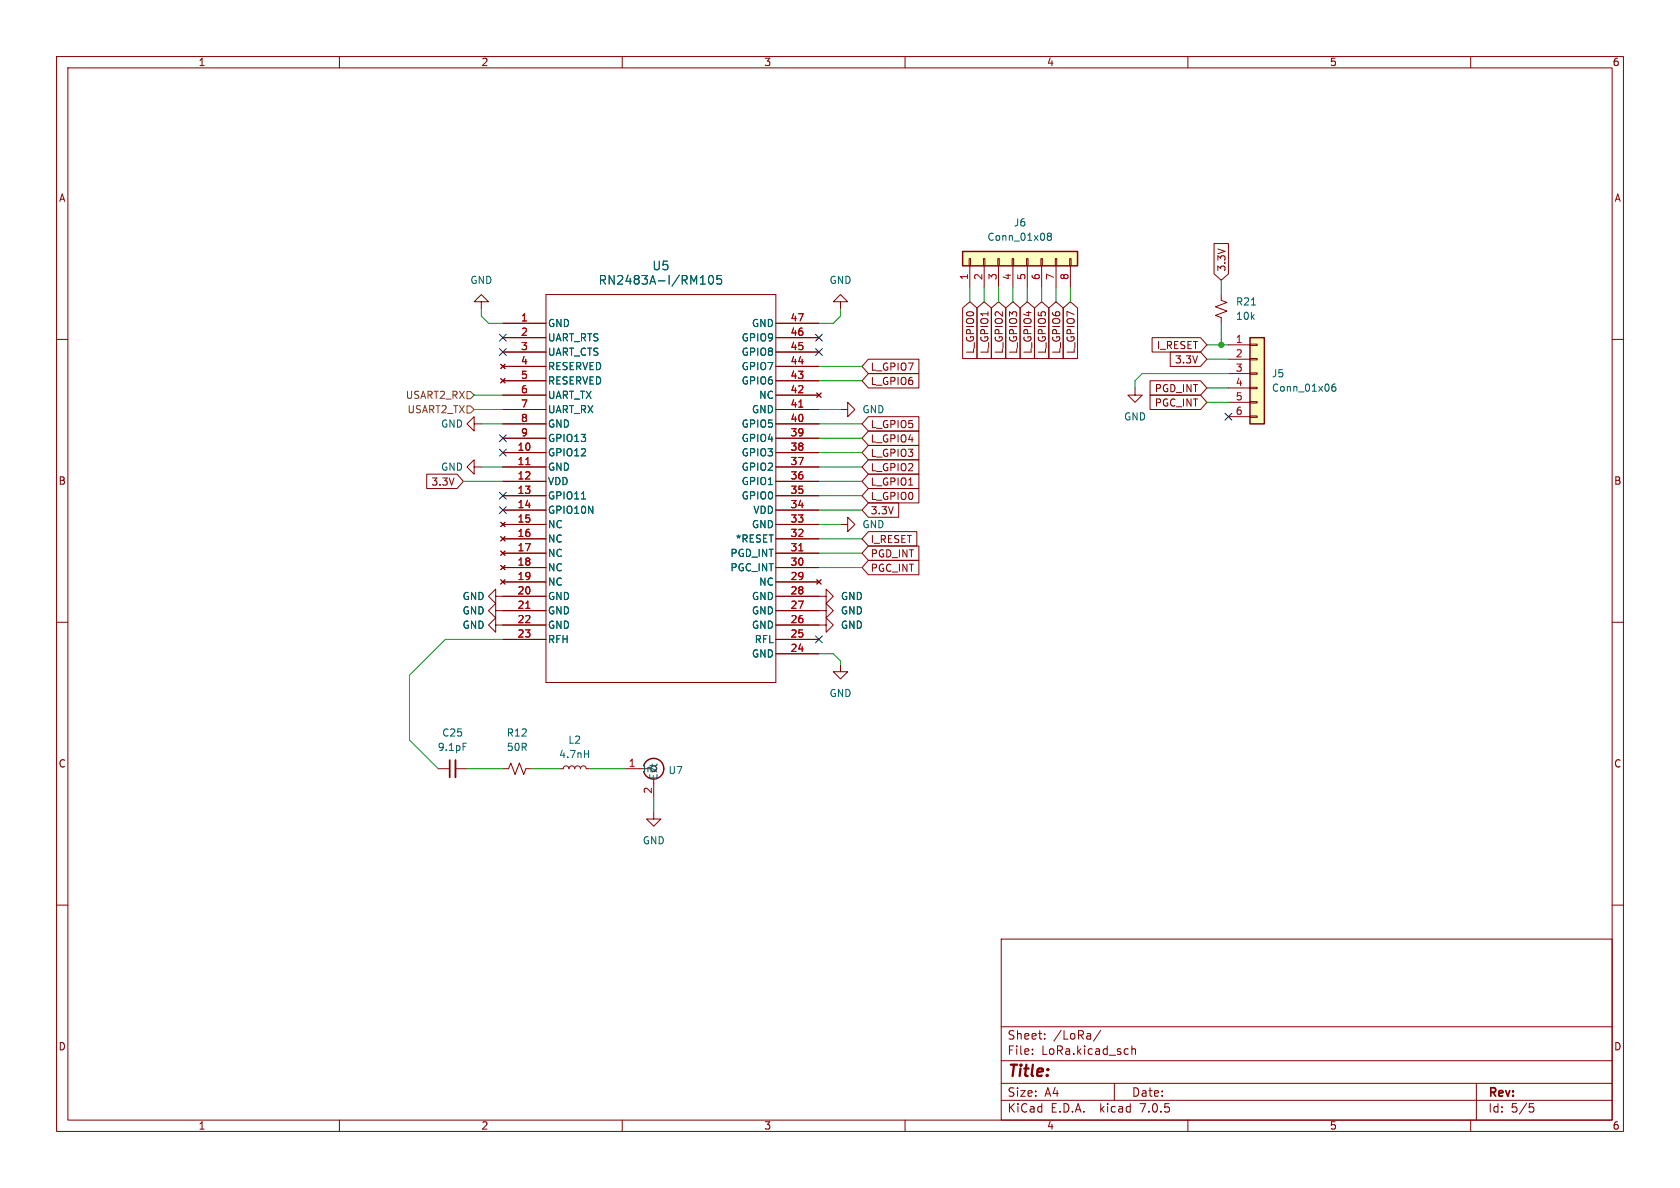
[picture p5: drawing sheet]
<svg xmlns="http://www.w3.org/2000/svg" width="297mm" height="210mm" viewBox="0 0 297 210" stroke-linecap="round" stroke-linejoin="round" font-family="sans-serif">
<g fill="none" stroke="#840000" stroke-width=".18">
<path d="M10 10h277v190h-277zM12 12h273v186h-273zM60 10v2M110 10v2M160 10v2M210 10v2M260 10v2M10 60h2M85.1 53.3h1.3l-1.3-1.2-1.3 1.2h1.3v1.3M88.9 57.2h7.6M88.9 59.7h7.6M96.5 52.1h40.7v68.6h-40.7z"/>
<path d="M137.2 57.2h7.6M137.2 59.7h7.6M148.6 53.3h1.3l-1.3-1.2-1.3 1.2h1.3v1.3M170.2 54.5l1.2-1.2 1.3 1.2v8.9h-2.5zM171.3 45.7h.3v1.3h-.3zM171.4 47v3.8M172.7 54.5l1.3-1.2 1.3 1.2v8.9h-2.6zM173.9 45.7h.2v1.3h-.2zM174 47v3.8M175.3 54.5l1.2-1.2 1.3 1.2v8.9h-2.5zM176.4 45.7h.3v1.3h-.3zM176.5 47v3.8"/>
<path d="M177.8 54.5l1.3-1.2 1.2 1.2v8.9h-2.5zM178.9 45.7h.3v1.3h-.3zM179.1 47v3.8M180.3 54.5l1.3-1.2 1.3 1.2v8.9h-2.6zM181.5 45.7h.2v1.3h-.2zM181.6 47v3.8M182.9 54.5l1.2-1.2 1.3 1.2v8.9h-2.5zM184 45.7h.3v1.3h-.3zM184.1 47v3.8M185.4 54.5l1.3-1.2 1.3 1.2v8.9h-2.6zM186.6 45.7h.2v1.3h-.2zM186.7 47v3.8"/>
<path d="M188 54.5l1.2-1.2 1.3 1.2v8.9h-2.5zM189.1 45.7h.3v1.3h-.3zM189.2 47v3.8M203.7 59.7h8.5l1.2 1.3-1.2 1.2h-8.5zM214.6 43.1h2.6v5.3l-1.3 1.1-1.3-1.1zM215.9 52.1v1l1 .4-2 .7 2 .8-2 .8 1 .3v1.1M285 60h2M83.8 74.9v-1.2l-1.3 1.2 1.3 1.3v-1.3h1.3M88.5 64.4l.8 .8M88.5 66.9l.8 .8M88.9 62.2h7.6M88.9 77.5h7.6"/>
<path d="M88.9 64.8h7.6M88.9 74.9h7.6M88.9 72.4h7.6M88.9 69.9h7.6M88.9 67.3h7.6M89.3 64.4l-.8 .8M89.3 66.9l-.8 .8M137.2 62.2h7.6M137.2 77.5h7.6M137.2 64.8h7.6M137.2 74.9h7.6M137.2 72.4h7.6"/>
<path d="M137.2 69.9h7.6M137.2 67.3h7.6M144.4 69.5l.8 .7M145.2 69.5l-.8 .7M148.6 72.4h1.3v-1.3l1.2 1.3-1.2 1.3v-1.3M153.5 63.5h8.9v2.5h-8.9l-1.1-1.2zM153.5 66h8.9v2.6h-8.9l-1.1-1.3zM153.5 76.2h8.9v2.5h-8.9l-1.1-1.2zM153.5 73.7h8.9v2.5h-8.9l-1.1-1.3zM153.5 78.7h8.9v2.6h-8.9l-1.1-1.3zM200.7 68.6v1.3h1.2l-1.2 1.2-1.3-1.2h1.3M203.3 69.8h8.9l1.2 1.3-1.2 1.3h-8.9z"/>
<path d="M203.3 67.3h8.9l1.2 1.3-1.2 1.3h-8.9zM206.9 62.2h5.3l1.2 1.3-1.2 1.3h-5.3zM217.2 61h3.8M217.2 63.5h3.8M217.2 66h3.8M217.2 68.6h3.8M217.2 71.1h3.8M217.2 73.7h3.8M221 73.5h1.2v.3h-1.2zM221 71h1.2v.2h-1.2zM221 68.5h1.2v.2h-1.2zM221 65.9h1.2v.3h-1.2z"/>
<path d="M221 63.4h1.2v.2h-1.2zM221 60.8h1.2v.3h-1.2zM75.4 83.8h5.4l1.1 1.3-1.1 1.3h-5.4zM83.8 82.6v-1.3l-1.3 1.3 1.3 1.2v-1.2h1.3M88.5 92.3l.8 .8M88.5 94.9l.8 .7M88.5 97.4l.8 .8M88.5 99.9l.8 .8M88.9 80h7.6M88.9 82.6h7.6M88.9 85.1h7.6M88.9 87.6h7.6"/>
<path d="M88.9 90.2h7.6M88.9 92.7h7.6M88.9 95.3h7.6M88.9 97.8h7.6M89.3 92.3l-.8 .8M89.3 94.9l-.8 .7M89.3 97.4l-.8 .8M89.3 99.9l-.8 .8M137.2 80h7.6M137.2 82.6h7.6M137.2 85.1h7.6M137.2 87.6h7.6"/>
<path d="M137.2 90.2h7.6M137.2 92.7h7.6M137.2 95.3h7.6M137.2 97.8h7.6M148.6 92.7h1.3v-1.3l1.2 1.3-1.2 1.3v-1.3M153.5 81.3h8.9v2.5h-8.9l-1.1-1.2zM153.5 88.9h5.4v2.5h-5.4l-1.1-1.2zM153.5 96.5h8.9v2.6h-8.9l-1.1-1.3zM153.5 99.1h8.9v2.5h-8.9l-1.1-1.3zM153.5 86.4h8.9v2.5h-8.9l-1.1-1.3zM153.5 94h8.6v2.5h-8.6l-1.1-1.2zM153.5 83.8h8.9v2.6h-8.9l-1.1-1.3z"/>
<path d="M10 110h2M87.6 108v-1.3l-1.2 1.3 1.2 1.2v-1.2h8.9M87.6 105.4v-1.3l-1.2 1.3 1.2 1.3v-1.3h8.9M87.6 110.5v-1.3l-1.2 1.3 1.2 1.3v-1.3h8.9M88.5 102.5l.8 .8M88.9 100.3h7.6M88.9 102.9h7.6M88.9 113h7.6M89.3 102.5l-.8 .8M137.2 108h8.8v-1.3l1.3 1.3-1.3 1.2v-1.2M137.2 110.5h8.8v-1.3l1.3 1.3-1.3 1.3v-1.3M137.2 105.4h8.8v-1.3l1.3 1.3-1.3 1.3v-1.3"/>
<path d="M137.2 100.3h7.6M137.2 102.9h7.6M137.2 113h7.6M137.2 115.6h7.6M144.4 102.5l.8 .8M145.2 102.5l-.8 .8M148.6 117.5v1.2h1.3l-1.3 1.3-1.3-1.3h1.3M285 110h2M77.5 135.9h2M80.5 135.9h2M88.9 135.9h1l.4-1 .8 2 .7-2 .8 2 .4-1h1M99.1 135.9h.5l.1-.4 .4-.1 .3 .1 .2 .4 .1-.4 .4-.1 .4 .1 .1 .4 .2-.4 .3-.1 .4 .1 .1 .4 .2-.4 .3-.1 .4 .1 .1 .4h.5"/>
<path d="M110.5 135.9h4.6M115.6 137.7v3.3M10 160h2M115.6 143.5v1.3h1.2l-1.2 1.3-1.3-1.3h1.3M285 160h2M177 166h108v32h-108zM60 198v2M110 198v2M160 198v2M177 194.5h108M177 191.5h108M177 187.5h108"/>
<path d="M177 181.5h108M182.5 186.3v.1M182.5 185.5v.1M184.7 183.6v.1M184.7 182.8v.1M194.6 182.1l-1.3 2M197 191.5v3M200.1 184.9v1.5M200.1 185.5l.2-.1 .4 .1v.9M210 198v2M260 198v2M261 191.5v6.5"/>
<path d="M270.4 195.1h.7M270.5 195.7h.4l.3 .3-.2 .5-.5 .1"/>
</g>
<g fill="#ffffc2" stroke="#ffffc2" stroke-width=".18">
<path d="M221 59.7h2.5v15.2h-2.5z"/>
<path d="M170.2 44.5h20.3v2.5h-20.3z"/>
</g>
<path d="M170.2 44.5h20.3v2.5h-20.3zM221 59.7h2.5v15.2h-2.5zM113.8 135.4a1.81 1.81 0 0 1 2.8-1 1.81 1.81 0 0 1 0 3 1.81 1.81 0 0 1-2.8-1" fill="none" stroke="#840000" stroke-width=".25"/>
<path d="M123.8 50.2h.9M125.4 48.8l.2-.1a.83 .83 0 0 1 .6 .6 .83 .83 0 0 1-.3 .9h-.1a.82 .82 0 0 1-.4-1.4zM127.5 48.7h-.7l-.1 .7 .2-.1 .5 .1 .2 .2-.1 .5-.2 .1-.6-.1M185.4 41.8l-.3-.3 .3-.3h.2l.3 .3-.3 .3M185.4 41.8l-.3 .2 .1 .4 .2 .1 .4-.1 .1-.2v-.2l-.3-.2M185.4 41.8h.2M236 67.9l-.3 .1a.85 .85 0 0 0 0 1.2l.4-.2 .1-.4-.3-.2h-.3l-.2 .2M102.8 88.2h.7M81.9 131.4h.6M103.3 133.3h.7M104 132.7v1.2" fill="none" stroke="#006464" stroke-width=".18"/>
<path d="M141.2 72h.7M93 82.1h.7M141.2 97.4h.7M93 107.5h.7" fill="none" stroke="#a90000" stroke-width=".18"/>
<path d="M80.5 134.4v3" fill="none" stroke="#840000" stroke-width=".33"/>
<path d="M79.5 134.4v3" fill="none" stroke="#840000" stroke-width=".3"/>
<path d="M82.5 69.2h.7l.6 .7-.6 .6h-.7zM82.5 71.8h.7l.6 .6-.6 .6h-.7z" fill="none" stroke="#725600" stroke-width=".18"/>
<g fill="none" stroke="#009600" stroke-width=".18">
<path d="M85.1 54.6v1.3l1.3 1.3h2.5M148.6 54.6v1.3l-1.3 1.3h-2.5M171.4 50.8v2.5M174 50.8v2.5M176.5 50.8v2.5M179.1 50.8v2.5M181.6 50.8v2.5M184.1 50.8v2.5M186.7 50.8v2.5M189.2 50.8v2.5M215.9 49.5v2.6M215.9 57.2v3.8"/>
<path d="M83.8 69.9h5.1M83.8 72.4h5.1M85.1 74.9h3.8M144.8 72.4h3.8M144.8 64.8h7.6M144.8 67.3h7.6M144.8 74.9h7.6M144.8 77.5h7.6M213.4 71.1h3.8M213.4 63.5h3.8M213.4 68.6h3.8M213.4 61h3.8"/>
<path d="M217.2 66h-15.3l-1.2 1.3v1.3M81.9 85.1h7M85.1 82.6h3.8M144.8 97.8h7.6M144.8 95.3h7.6M144.8 92.7h3.8M144.8 90.2h7.6M144.8 87.6h7.6M144.8 82.6h7.6M144.8 80h7.6M144.8 85.1h7.6M88.9 113h-10.2l-6.3 6.4v11.4l5.1 5.1"/>
<path d="M144.8 115.6h2.5l1.3 1.2v.7M144.8 100.3h7.6M82.5 135.9h6.4M94 135.9h5.1M104.1 135.9h6.4M115.6 141v2.5"/>
</g>
<g fill="none" stroke="#000084" stroke-width=".18">
<path d="M88.3 59.1l1.2 1.2M89.5 59.1l-1.2 1.2M144.2 59.1l1.2 1.2M145.4 59.1l-1.2 1.2M88.3 76.9l1.2 1.2M88.3 79.4l1.2 1.2M88.3 61.6l1.2 1.2M89.5 76.9l-1.2 1.2M89.5 79.4l-1.2 1.2M89.5 61.6l-1.2 1.2M144.2 61.6l1.2 1.2M145.4 61.6l-1.2 1.2"/>
<path d="M216.6 73.1l1.2 1.2M217.8 73.1l-1.2 1.2M88.3 87l1.2 1.2M88.3 89.6l1.2 1.2M89.5 87l-1.2 1.2M89.5 89.6l-1.2 1.2M144.2 112.4l1.2 1.2M145.4 112.4l-1.2 1.2"/>
</g>
<circle cx="215.9" cy="61" r=".46" fill="#009600" stroke="#009600" stroke-width=".18"/>
<text font-size="2.8" fill="#840000" x="178" y="190.8">Title:</text>
<g font-size="2.1" fill="#006464">
<text x="115.3" y="47.9">U5</text>
<text x="105.8" y="50.5">RN2483A-I/RM105</text>
</g>
<g font-size="2.1" fill="#840000">
<text x="178" y="183.9">Sheet:</text>
<text x="186.2" y="183.9">/LoRa/</text>
<text x="178" y="186.6">File:</text>
<text x="184" y="186.6">LoRa.kicad_sch</text>
<text x="178" y="196.8">KiCad</text>
<text x="178" y="194">Size:</text>
<text x="184.6" y="194">A4</text>
<text x="185.7" y="196.8">E.D.A.</text>
<text x="194.4" y="196.8">kicad</text>
<text x="200" y="194">Date:</text>
<text x="201.5" y="196.8">7.0.5</text>
<text x="263" y="194.2">Rev:</text>
<text x="263" y="196.8">Id:</text>
<text x="267" y="196.8">5/5</text>
</g>
<g font-size="1.8" fill="#840000">
<text x="35" y="11.8">1</text>
<text x="85" y="11.8">2</text>
<text x="135" y="11.8">3</text>
<text x="185" y="11.8">4</text>
<text x="235" y="11.8">5</text>
<text x="285" y="11.8">6</text>
<text x="10.4" y="35.8">A</text>
<text x="285.4" y="35.8">A</text>
<text x="216.8" y="48.1" transform="rotate(-90 216.8 48.1)">3.3V</text>
<text x="153.8" y="65.7">L_GPIO7</text>
<text x="172.4" y="62.6" transform="rotate(-90 172.4 62.6)">L_GPIO0</text>
<text x="174.9" y="62.6" transform="rotate(-90 174.9 62.6)">L_GPIO1</text>
<text x="177.4" y="62.6" transform="rotate(-90 177.4 62.6)">L_GPIO2</text>
<text x="180" y="62.6" transform="rotate(-90 180 62.6)">L_GPIO3</text>
<text x="182.5" y="62.6" transform="rotate(-90 182.5 62.6)">L_GPIO4</text>
<text x="185.1" y="62.6" transform="rotate(-90 185.1 62.6)">L_GPIO5</text>
<text x="187.6" y="62.6" transform="rotate(-90 187.6 62.6)">L_GPIO6</text>
<text x="190.1" y="62.6" transform="rotate(-90 190.1 62.6)">L_GPIO7</text>
<text x="204.5" y="61.9">I_RESET</text>
<text x="207.7" y="64.4">3.3V</text>
<text x="153.8" y="68.2">L_GPIO6</text>
<text x="204.1" y="69.5">PGD_INT</text>
<text x="153.8" y="75.8">L_GPIO5</text>
<text x="204.1" y="72">PGC_INT</text>
<text x="153.8" y="83.5">L_GPIO2</text>
<text x="153.8" y="78.4">L_GPIO4</text>
<text x="153.8" y="80.9">L_GPIO3</text>
<text x="10.3" y="85.8">B</text>
<text x="76.2" y="86">3.3V</text>
<text x="153.8" y="88.5">L_GPIO0</text>
<text x="153.8" y="86">L_GPIO1</text>
<text x="285.3" y="85.8">B</text>
<text x="153.8" y="91.1">3.3V</text>
<text x="153.8" y="98.7">PGD_INT</text>
<text x="153.8" y="101.2">PGC_INT</text>
<text x="153.8" y="96.2">I_RESET</text>
<text x="10.3" y="135.8">C</text>
<text x="285.3" y="135.8">C</text>
<text x="10.3" y="185.8">D</text>
<text x="285.3" y="185.8">D</text>
<text x="35" y="199.8">1</text>
<text x="85" y="199.8">2</text>
<text x="135" y="199.8">3</text>
<text x="185" y="199.8">4</text>
<text x="235" y="199.8">5</text>
<text x="285" y="199.8">6</text>
</g>
<g font-size="1.8" fill="#006464">
<text x="179.2" y="40.2">J6</text>
<text x="174.5" y="42.7">Conn_01x08</text>
<text x="83.1" y="50.4">GND</text>
<text x="146.6" y="50.4">GND</text>
<text x="96.8" y="58">GND</text>
<text x="132.9" y="58">GND</text>
<text x="218.4" y="54.2">R21</text>
<text x="218.4" y="56.7">10k</text>
<text x="96.8" y="60.5">UART_RTS</text>
<text x="96.8" y="63.1">UART_CTS</text>
<text x="96.8" y="65.6">RESERVED</text>
<text x="131.1" y="65.6">GPIO7</text>
<text x="131.1" y="63.1">GPIO8</text>
<text x="131.1" y="60.5">GPIO9</text>
<text x="96.8" y="68.1">RESERVED</text>
<text x="96.8" y="70.7">UART_TX</text>
<text x="131.1" y="68.1">GPIO6</text>
<text x="134.2" y="70.7">NC</text>
<text x="224.8" y="66.9">J5</text>
<text x="224.8" y="69.4">Conn_01x06</text>
<text x="77.9" y="75.8">GND</text>
<text x="96.8" y="73.2">UART_RX</text>
<text x="96.8" y="75.8">GND</text>
<text x="131.1" y="75.8">GPIO5</text>
<text x="132.9" y="73.2">GND</text>
<text x="152.4" y="73.2">GND</text>
<text x="198.7" y="74.5">GND</text>
<text x="77.9" y="83.4">GND</text>
<text x="96.8" y="80.8">GPIO12</text>
<text x="96.8" y="83.4">GND</text>
<text x="96.8" y="78.3">GPIO13</text>
<text x="131.1" y="83.4">GPIO2</text>
<text x="131.1" y="80.8">GPIO3</text>
<text x="131.1" y="78.3">GPIO4</text>
<text x="96.8" y="85.9">VDD</text>
<text x="96.8" y="88.5">GPIO11</text>
<text x="131.1" y="88.5">GPIO0</text>
<text x="131.1" y="85.9">GPIO1</text>
<text x="96.8" y="91">GPIO10N</text>
<text x="96.8" y="93.5">NC</text>
<text x="132.9" y="93.5">GND</text>
<text x="133.2" y="91">VDD</text>
<text x="152.4" y="93.5">GND</text>
<text x="96.8" y="96.1">NC</text>
<text x="96.8" y="98.6">NC</text>
<text x="96.8" y="101.2">NC</text>
<text x="129.1" y="101.2">PGC_INT</text>
<text x="129.1" y="98.6">PGD_INT</text>
<text x="130.1" y="96.1">*RESET</text>
<text x="81.7" y="106.2">GND</text>
<text x="96.8" y="103.7">NC</text>
<text x="96.8" y="106.2">GND</text>
<text x="132.9" y="106.2">GND</text>
<text x="134.2" y="103.7">NC</text>
<text x="148.6" y="106.2">GND</text>
<text x="81.7" y="108.8">GND</text>
<text x="81.7" y="111.3">GND</text>
<text x="96.8" y="108.8">GND</text>
<text x="96.8" y="111.3">GND</text>
<text x="96.8" y="113.9">RFH</text>
<text x="132.9" y="111.3">GND</text>
<text x="132.9" y="108.8">GND</text>
<text x="133.4" y="113.9">RFL</text>
<text x="148.6" y="108.8">GND</text>
<text x="148.6" y="111.3">GND</text>
<text x="132.9" y="116.4">GND</text>
<text x="146.6" y="123.4">GND</text>
<text x="78.1" y="130.4">C25</text>
<text x="89.5" y="130.4">R12</text>
<text x="100.4" y="131.6">L2</text>
<text x="77.3" y="132.9">9.1pF</text>
<text x="89.5" y="132.9">50R</text>
<text x="98.8" y="134.2">4.7nH</text>
<text x="113.5" y="136.7">In</text>
<text x="116.4" y="137.9" transform="rotate(-90 116.4 137.9)">Ext</text>
<text x="118.1" y="137">U7</text>
<text x="113.6" y="149.4">GND</text>
</g>
<g font-size="1.8" fill="#a90000">
<text x="171.2" y="49.6" transform="rotate(-90 171.2 49.6)">1</text>
<text x="173.7" y="49.6" transform="rotate(-90 173.7 49.6)">2</text>
<text x="176.3" y="49.6" transform="rotate(-90 176.3 49.6)">3</text>
<text x="178.8" y="49.6" transform="rotate(-90 178.8 49.6)">4</text>
<text x="181.4" y="49.6" transform="rotate(-90 181.4 49.6)">5</text>
<text x="183.9" y="49.6" transform="rotate(-90 183.9 49.6)">6</text>
<text x="186.4" y="49.6" transform="rotate(-90 186.4 49.6)">7</text>
<text x="189" y="49.6" transform="rotate(-90 189 49.6)">8</text>
<text x="92" y="56.9">1</text>
<text x="92" y="59.4">2</text>
<text x="139.7" y="59.4">46</text>
<text x="139.7" y="56.9">47</text>
<text x="92" y="62">3</text>
<text x="92" y="64.5">4</text>
<text x="139.7" y="64.5">44</text>
<text x="139.7" y="62">45</text>
<text x="218.4" y="60.7">1</text>
<text x="218.4" y="63.2">2</text>
<text x="218.4" y="65.8">3</text>
<text x="92" y="67.1">5</text>
<text x="92" y="69.6">6</text>
<text x="139.7" y="69.6">42</text>
<text x="139.7" y="67.1">43</text>
<text x="218.4" y="68.3">4</text>
<text x="218.4" y="70.9">5</text>
<text x="92" y="72.1">7</text>
<text x="92" y="74.7">8</text>
<text x="92" y="77.2">9</text>
<text x="139.7" y="77.2">39</text>
<text x="139.7" y="74.7">40</text>
<text x="139.7" y="72.1">41</text>
<text x="218.4" y="73.4">6</text>
<text x="91.4" y="79.8">10</text>
<text x="91.4" y="82.3">11</text>
<text x="139.7" y="82.3">37</text>
<text x="139.7" y="79.8">38</text>
<text x="91.4" y="84.8">12</text>
<text x="91.4" y="87.4">13</text>
<text x="91.4" y="89.9">14</text>
<text x="139.7" y="89.9">34</text>
<text x="139.7" y="87.4">35</text>
<text x="139.7" y="84.8">36</text>
<text x="91.4" y="92.5">15</text>
<text x="91.4" y="95">16</text>
<text x="139.7" y="95">32</text>
<text x="139.7" y="92.5">33</text>
<text x="91.4" y="97.5">17</text>
<text x="91.4" y="100.1">18</text>
<text x="139.7" y="100.1">30</text>
<text x="139.7" y="97.5">31</text>
<text x="91.4" y="102.6">19</text>
<text x="91.4" y="105.2">20</text>
<text x="91.4" y="107.7">21</text>
<text x="139.7" y="107.7">27</text>
<text x="139.7" y="105.2">28</text>
<text x="139.7" y="102.6">29</text>
<text x="91.4" y="110.2">22</text>
<text x="91.4" y="112.8">23</text>
<text x="139.7" y="112.8">25</text>
<text x="139.7" y="110.2">26</text>
<text x="139.7" y="115.3">24</text>
<text x="111.1" y="135.6">1</text>
<text x="115.3" y="140.4" transform="rotate(-90 115.3 140.4)">2</text>
</g>
<g font-size="1.8" fill="#725600">
<text x="71.7" y="70.7">USART2_RX</text>
<text x="72" y="73.2">USART2_TX</text>
</g>
</svg>
